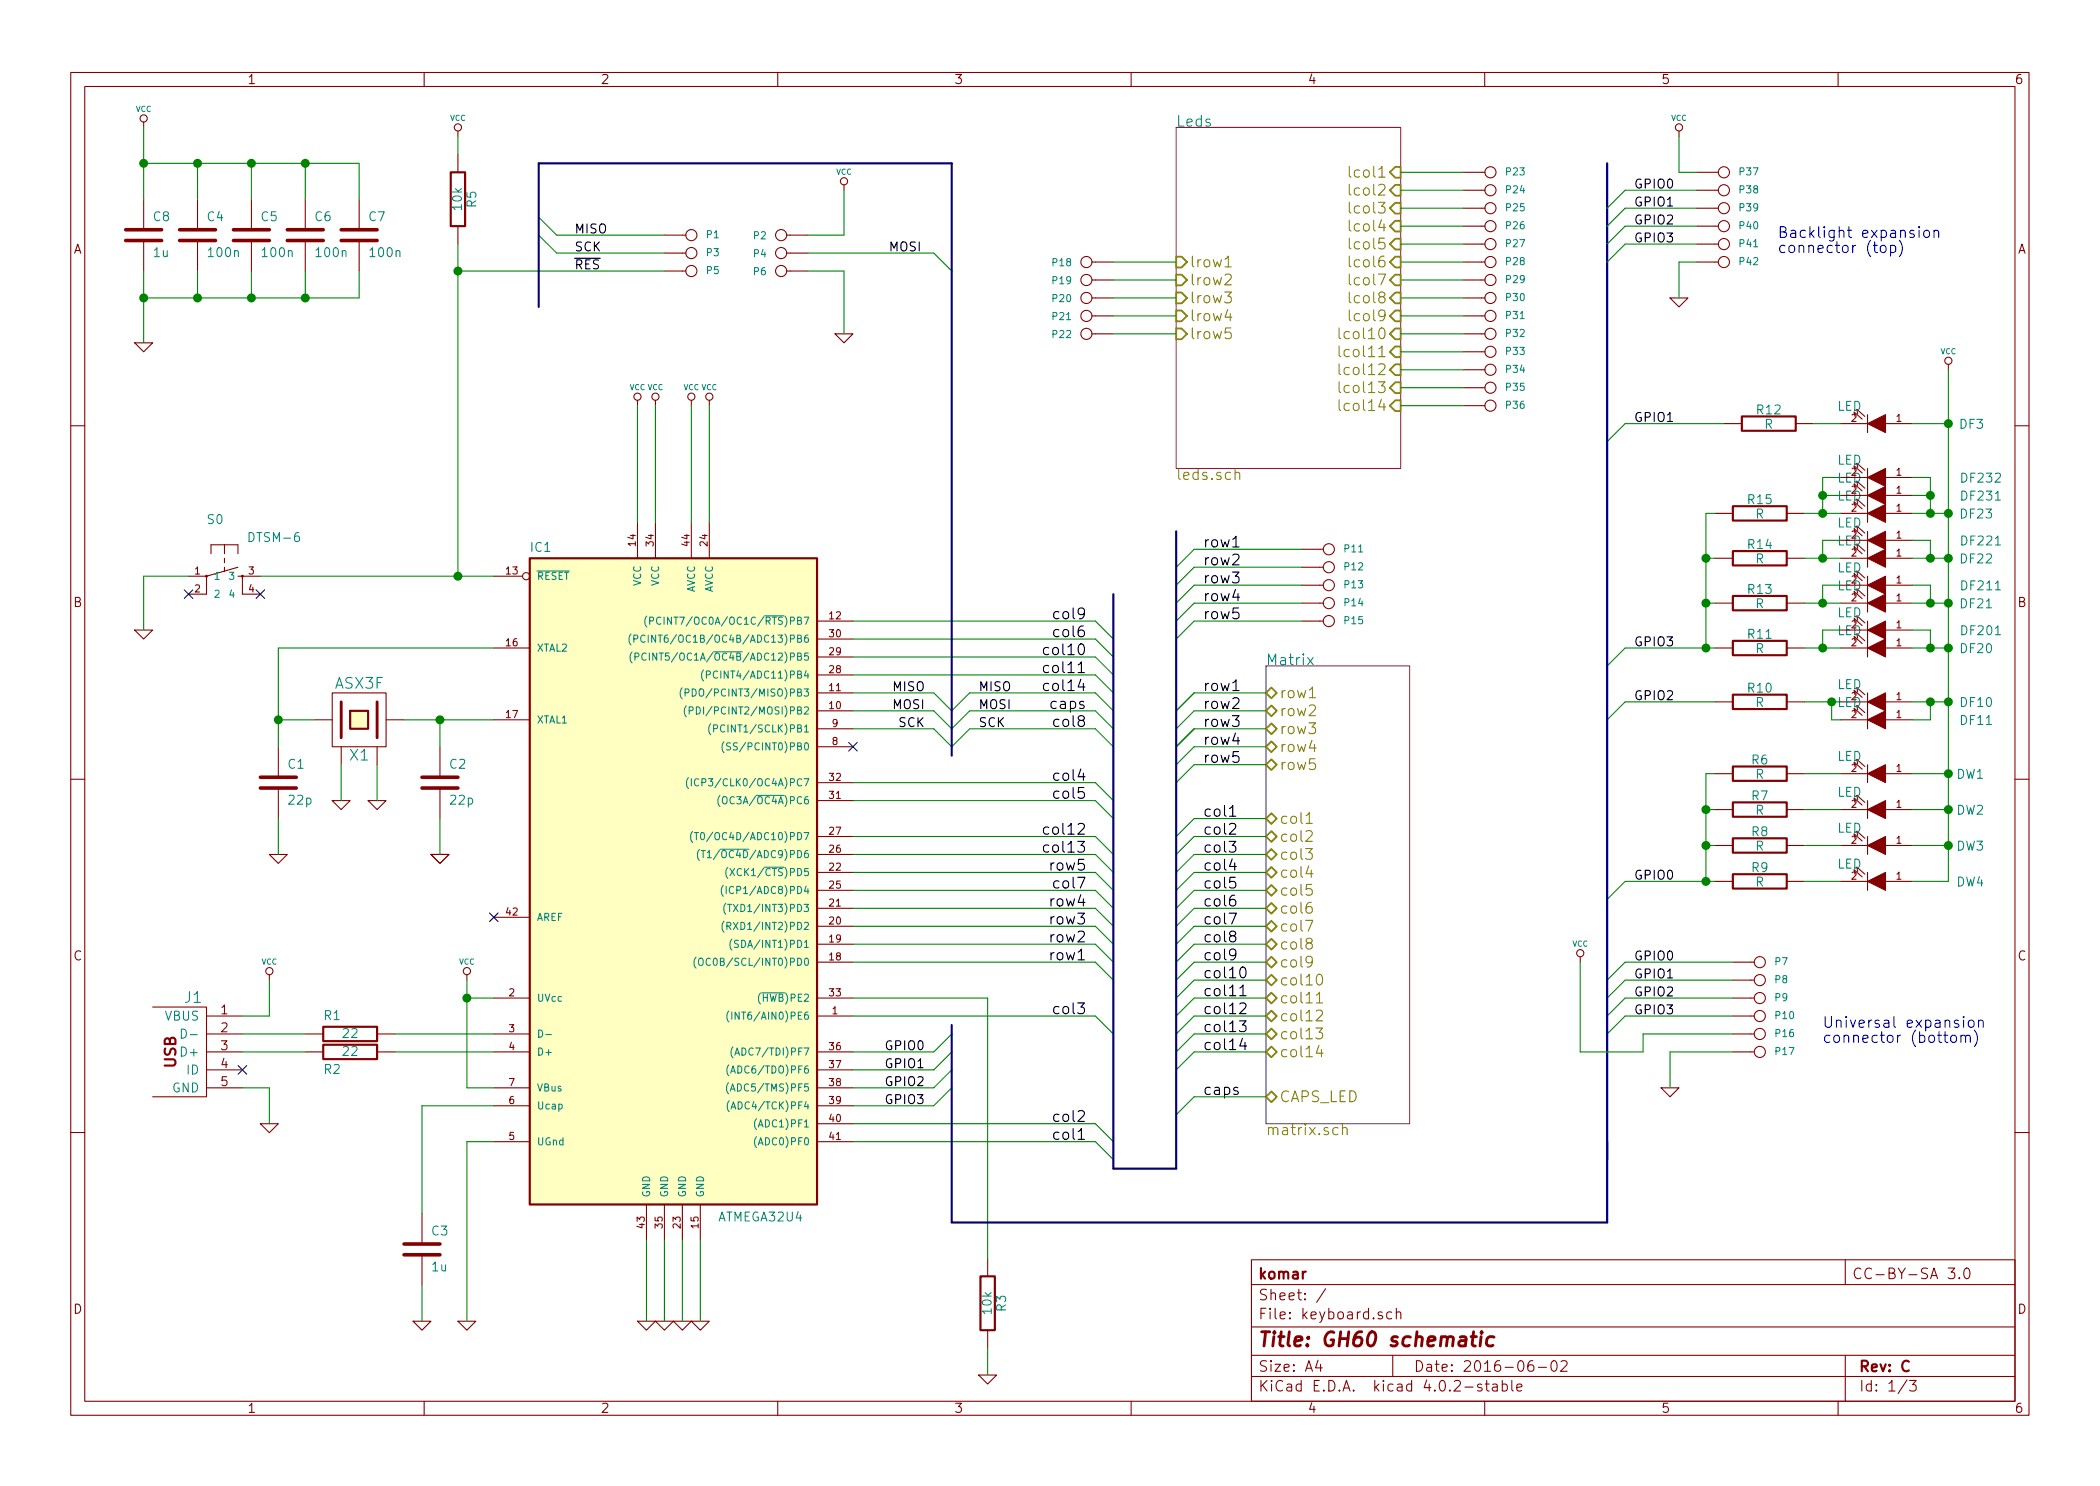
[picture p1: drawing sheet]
<svg xmlns="http://www.w3.org/2000/svg" width="297mm" height="210mm" viewBox="0 0 297 210" stroke-linecap="round" stroke-linejoin="round" font-family="sans-serif">
<g fill="none" stroke="#840000" stroke-width=".15">
<path d="M10 10.3h277v189.9h-277zM12 12.2h273v186.1h-273zM20.3 17.3v.7M60 10.3v1.9M64.8 18.5v.8M110 10.3v1.9M160 10.3v1.9M210 10.3v1.9M237.5 18.5v.8M260 10.3v1.9M20.3 28.2v4.3M20.3 34v4.3"/>
<path d="M27.9 28.2v4.3M27.9 34v4.3M35.6 28.2v4.3M35.6 34v4.3M43.2 28.2v4.3M43.2 34v4.3M50.8 28.2v4.3M50.8 34v4.3M64.8 21.8v2.6M64.8 32v2.5M94 33.3h3M94 35.8h3"/>
<path d="M94 38.3h3M111.3 33.3h3M111.3 35.8h3M111.3 38.3h3M119.4 26.2v.7M154.4 37.1h3.1M154.4 39.6h3.1M207 37.1h3.1M207 39.6h3.1M207 24.4h3.1M207 26.9h3.1M207 29.5h3.1"/>
<path d="M207 32h3.1M207 34.5h3.1M240 37.1h3.1M240 24.4h3.1M240 26.9h3.1M240 29.5h3.1M240 32h3.1M240 34.5h3.1M19 48.5h2.6l-1.3 1.3zM90.2 56.6v.8M92.7 56.6v.8M97.8 56.6v.8"/>
<path d="M100.3 56.6v.8M118.1 47.2h2.5l-1.2 1.3zM154.4 42.2h3.1M154.4 44.7h3.1M154.4 47.2h3.1M207 42.2h3.1M207 44.7h3.1M207 47.2h3.1M207 49.8h3.1M207 52.3h3.1M207 54.9h3.1M207 57.4h3.1"/>
<path d="M236.2 42.2h2.6l-1.3 1.2zM243.8 59.9h2.6M254 59.9h2.5M260.3 59.9h3.9M262.4 58.9l-.1-.6 1.1 1M262.8 58.5l-.2-.6 1.2 1M264.2 58.7v2.5M266.7 59.9h3.8M275.6 51.6v.7M10 60.2h2M29.8 78.4v-1.3h3.9v1.3M31.7 77.1v1.3"/>
<path d="M31.7 79v.6M90.2 73.9v5.1M92.7 73.9v5.1M97.8 73.9v5.1M100.3 73.9v5.1M184.1 77.7h3.1M242.6 79h2.5M242.6 72.6h2.5M252.7 79h2.6M252.7 72.6h2.6M260.3 79h3.9M260.3 72.6h3.9"/>
<path d="M260.3 76.4h3.9M260.3 70.1h3.9M260.3 67.6h3.9M262.4 78l-.1-.7 1.1 1.1M262.4 71.6l-.1-.6 1.1 1M262.4 75.4l-.1-.6 1.1 1M262.4 69.1l-.1-.7 1.1 1.1M262.4 66.5l-.1-.6 1.1 1M262.8 77.6l-.2-.6 1.2 1M262.8 71.2l-.2-.6 1.2 1M262.8 75.1l-.2-.7 1.2 1M262.8 68.7l-.2-.6 1.2 1"/>
<path d="M262.8 66.2l-.2-.7 1.2 1M264.2 66.3v7.6M264.2 75.2v5.1M266.7 79h3.8M266.7 72.6h3.8M266.7 76.4h3.8M266.7 70.1h3.8M266.7 67.6h3.8M285 60.2h2M19 89.1h2.6l-1.3 1.3zM26.7 81.5h2.5M29.2 81.5v2.6h-2.5"/>
<path d="M31.7 80.3v.6M33.7 81.5h3.1M33.7 80.3l-4.5 1.2M34.3 81.5v2.6h2.5M47 98h7.6v7.7h-7.6zM69.8 81.5h4.1M69.8 91.7h5.1M115.6 90.4h5M115.6 98h5M115.6 87.9h5M115.6 95.5h5M115.6 93h5"/>
<path d="M184.1 87.9h3.1M184.1 80.3h3.1M184.1 82.8h3.1M184.1 85.3h3.1M242.6 91.7h2.5M242.6 85.3h2.5M242.6 99.3h2.5M252.7 91.7h2.6M252.7 85.3h2.6M252.7 99.3h2.6M260.3 91.7h3.9M260.3 82.8h3.9"/>
<path d="M260.3 85.3h3.9M260.3 99.3h3.9M260.3 89.1h3.9M262.4 98.3l-.1-.6 1.1 1M262.4 90.7l-.1-.7 1.1 1.1M262.4 84.3l-.1-.6 1.1 1M262.4 88.1l-.1-.6 1.1 1M262.4 81.8l-.1-.7 1.1 1.1M262.8 97.9l-.2-.6 1.2 1M262.8 90.3l-.2-.6 1.2 1M262.8 83.9l-.2-.6 1.2 1M262.8 87.8l-.2-.7 1.2 1"/>
<path d="M262.8 81.4l-.2-.6 1.2 1M264.2 81.5v5.1M264.2 87.9v5.1M264.2 98v5.1M266.7 91.7h3.8M266.7 82.8h3.8M266.7 85.3h3.8M266.7 99.3h3.8M266.7 89.1h3.8M10 110.3h2M39.4 105.7v4.3M39.4 111.5v4.3"/>
<path d="M44.4 101.8h2.6M47 113.3h2.5l-1.2 1.2zM48.3 105.7v2.5M52.1 113.3h2.5l-1.3 1.2zM53.3 105.7v2.5M54.6 101.8h2.5M62.2 105.7v4.3M62.2 111.5v4.3M69.8 101.8h5.1M115.6 105.7h5M115.6 103.1h5M115.6 100.6h5"/>
<path d="M115.6 113.3h5M115.6 110.7h5M115.6 118.4h5M242.6 119.6h2.5M242.6 114.5h2.5M242.6 109.5h2.5M252.7 119.6h2.6M252.7 114.5h2.6M252.7 109.5h2.6M260.3 101.8h3.9M260.3 119.6h3.9M260.3 114.5h3.9"/>
<path d="M260.3 109.5h3.9M262.4 118.6l-.1-.6 1.1 1M262.4 113.5l-.1-.6 1.1 1M262.4 108.5l-.1-.7 1.1 1M262.4 100.8l-.1-.6 1.1 1M262.8 118.2l-.2-.6 1.2 1M262.8 113.2l-.2-.7 1.2 1M262.8 108.1l-.2-.7 1.2 1.1M262.8 100.5l-.2-.7 1.2 1M264.2 108.2v2.5M264.2 113.3v2.5M264.2 118.4v2.5"/>
<path d="M266.7 101.8h3.8M266.7 119.6h3.8M266.7 114.5h3.8M266.7 109.5h3.8M285 110.3h2M38.1 137.9v.8M38.1 120.9h2.5l-1.2 1.3zM61 120.9h2.5l-1.3 1.3zM66 137.9v.8M69.8 129.8h5.1M115.6 131.1h5M115.6 128.5h5"/>
<path d="M115.6 123.4h5M115.6 126h5M115.6 120.9h5M115.6 136.1h5M115.6 133.6h5M223.5 135.4v.7M242.6 124.7h2.5M245.1 136.1h3.1M245.1 138.7h3.1M252.7 124.7h2.6M260.3 124.7h3.9M262.4 123.7l-.1-.6 1.1 1"/>
<path d="M262.8 123.3l-.2-.6 1.2 1M264.2 123.4v2.6M266.7 124.7h3.8M21.6 142.5h7.6v12.7h-7.6M29.2 143.8h5.1M29.2 146.3h5.1M29.2 148.8h5.1M29.2 151.4h5.1M29.2 153.9h5.1M36.8 159h2.6l-1.3 1.3zM43.2 146.3h2.5M43.2 148.8h2.5"/>
<path d="M53.3 146.3h2.6M53.3 148.8h2.6M69.8 146.3h5.1M69.8 148.8h5.1M69.8 153.9h5.1M69.8 141.2h5.1M69.8 156.5h5.1M115.6 143.8h5M115.6 148.8h5M115.6 151.4h5M115.6 153.9h5M115.6 141.2h5"/>
<path d="M115.6 156.5h5M115.6 159h5M234.9 153.9h2.6l-1.3 1.3zM245.1 143.8h3.1M245.1 146.3h3.1M245.1 148.8h3.1M245.1 141.2h3.1M10 160.2h2M59.7 171.7v4.3M59.7 177.5v4.4M69.8 161.5h5.1M91.4 170.4v5.1"/>
<path d="M94 170.4v5.1M96.5 170.4v5.1M99.1 170.4v5.1M115.6 161.5h5M139.7 178v2.6M177 178.3h108v20h-108zM261 178.3v3.5M275.6 179.4h.9l-.5 .6 .4 .1 .1 .2-.1 .5-.2 .1h-.4l-.2-.1M277.9 179.6a.35 .35 0 0 1 .4-.2 .35 .35 0 0 1 .3 .3 .77 .77 0 0 1-.5 1.2 .9 .9 0 0 1-.2-1.3zM285 160.2h2M58.4 186.9h2.6l-1.3 1.3zM60 198.3v1.9"/>
<path d="M64.8 186.9h2.5l-1.3 1.3zM90.2 186.9h2.5l-1.3 1.3zM92.7 186.9h2.5l-1.2 1.3zM95.2 186.9h2.6l-1.3 1.3zM97.8 186.9h2.5l-1.2 1.3zM110 198.3v1.9M138.4 194.6h2.6l-1.3 1.2zM139.7 188.2v2.5M160 198.3v1.9M177 194.8h108M177 191.8h108M177 187.8h108"/>
<path d="M177 181.8h108M186.4 192.5l-.3 1h.9M186.8 193v1M187.5 182.3l-1.3 2M195.5 185.7a.37 .37 0 0 0-.6 .1v.1a.54 .54 0 0 0 .6 .3l.1 .1-.1 .2-.1 .1-.5-.1M196.8 185.7l-.4-.1-.3 .3 .1 .6 .2 .1 .4-.1M197 191.8v3M197.5 185.7a.38 .38 0 0 1 .6 .1v.8M197.5 185.1v1.5M209.6 195.9a.37 .37 0 0 0-.6 .1v.1a.54 .54 0 0 0 .6 .3l.1 .1-.1 .2-.2 .1-.4-.1M210 198.3v1.9M210.1 195.8h.5"/>
<path d="M210.3 195.3v1.3l.2 .2h.1M211.2 195.9l.1-.1 .4 .1 .1 .9M211.8 196.2l-.5 .1-.2 .2 .1 .2 .1 .1 .5-.1M212.5 195.9a.48 .48 0 0 1 .6 .1l.1 .1-.1 .6a.48 .48 0 0 1-.6 0M212.5 195.3v1.5M213.8 195.3v1.3l.2 .2M214.6 196.3l.7-.1-.1-.3-.4-.1-.2 .2v.7l.2 .1 .4-.1M216.8 192.5a.59 .59 0 0 0-.7 .7l.1 .7 .2 .1h.3l.2-.1 .1-.5-.2-.2-.4-.1-.3 .3M217.6 193.5h1.1M219.5 192.7a.35 .35 0 0 1 .4-.2 .35 .35 0 0 1 .3 .3 .77 .77 0 0 1-.5 1.2 .9 .9 0 0 1-.2-1.3zM220.8 192.7l.2-.2 .5 .1a.37 .37 0 0 1 .1 .6l-.9 .8h1M260 198.3v1.9"/>
<path d="M261 191.8v6.5M269.7 195.2l-1.2 2M270.1 195.3h.9l-.5 .6 .5 .1v.2v.5l-.2 .1h-.5l-.2-.1M277.1 180.8h.1l-.1 .1v-.1v.1"/>
<circle cx="20.3" cy="16.8" r=".51"/>
<circle cx="64.8" cy="18" r=".51"/>
<circle cx="237.5" cy="18" r=".51"/>
<circle cx="97.8" cy="33.3" r=".79"/>
<circle cx="97.8" cy="35.8" r=".79"/>
<circle cx="97.8" cy="38.3" r=".79"/>
<circle cx="110.5" cy="35.8" r=".79"/>
<circle cx="110.5" cy="38.3" r=".79"/>
<circle cx="110.5" cy="33.3" r=".79"/>
<circle cx="119.4" cy="25.6" r=".51"/>
<circle cx="153.7" cy="37.1" r=".79"/>
<circle cx="153.7" cy="39.6" r=".79"/>
<circle cx="210.8" cy="34.5" r=".79"/>
<circle cx="210.8" cy="32" r=".79"/>
<circle cx="210.8" cy="37.1" r=".79"/>
<circle cx="210.8" cy="29.5" r=".79"/>
<circle cx="210.8" cy="24.4" r=".79"/>
<circle cx="210.8" cy="39.6" r=".79"/>
<circle cx="210.8" cy="26.9" r=".79"/>
<circle cx="243.8" cy="26.9" r=".79"/>
<circle cx="243.8" cy="32" r=".79"/>
<circle cx="243.8" cy="34.5" r=".79"/>
<circle cx="243.8" cy="24.4" r=".79"/>
<circle cx="243.8" cy="29.5" r=".79"/>
<circle cx="243.8" cy="37.1" r=".79"/>
<circle cx="90.2" cy="56.1" r=".51"/>
<circle cx="92.7" cy="56.1" r=".51"/>
<circle cx="97.8" cy="56.1" r=".51"/>
<circle cx="100.3" cy="56.1" r=".51"/>
<circle cx="153.7" cy="44.7" r=".79"/>
<circle cx="153.7" cy="47.2" r=".79"/>
<circle cx="153.7" cy="42.2" r=".79"/>
<circle cx="210.8" cy="47.2" r=".79"/>
<circle cx="210.8" cy="54.9" r=".79"/>
<circle cx="210.8" cy="52.3" r=".79"/>
<circle cx="210.8" cy="42.2" r=".79"/>
<circle cx="210.8" cy="49.8" r=".79"/>
<circle cx="210.8" cy="44.7" r=".79"/>
<circle cx="210.8" cy="57.4" r=".79"/>
<circle cx="275.6" cy="51" r=".51"/>
<circle cx="188" cy="77.7" r=".79"/>
<circle cx="74.4" cy="81.5" r=".51"/>
<circle cx="188" cy="80.3" r=".79"/>
<circle cx="188" cy="82.8" r=".79"/>
<circle cx="188" cy="87.9" r=".79"/>
<circle cx="188" cy="85.3" r=".79"/>
<circle cx="38.1" cy="137.4" r=".51"/>
<circle cx="66" cy="137.4" r=".51"/>
<circle cx="223.5" cy="134.9" r=".51"/>
<circle cx="248.9" cy="138.7" r=".79"/>
<circle cx="248.9" cy="136.1" r=".79"/>
<circle cx="248.9" cy="148.8" r=".79"/>
<circle cx="248.9" cy="143.8" r=".79"/>
<circle cx="248.9" cy="146.3" r=".79"/>
<circle cx="248.9" cy="141.2" r=".79"/>
</g>
<path d="M48.3 99.3v5.1M53.3 99.3v5.1M208.1 189.1h.7M208.4 188.4l-.2 1.8 .1 .1 .4 .1M209.5 189.1l-.2 1.3M209.6 188.4l-.1 .1v.1l.2-.1-.1-.1-.1 .2M211.3 189.2a.7 .7 0 0 0-1 .3l-.1 .6 .1 .2 .3 .1 .6-.1" fill="none" stroke="#840000" stroke-width=".41"/>
<g fill="none" stroke="#008400" stroke-width=".15">
<path d="M20.3 18v10.2M64.8 19.3v2.5M237.5 19.3v5.1h2.5M20.3 38.3v10.2M20.3 23.1h30.5v5.1M27.9 23.1v5.1M27.9 38.3v3.9M35.6 23.1v5.1M35.6 38.3v3.9M43.2 23.1v5.1M43.2 38.3v3.9M50.8 38.3v3.9h-30.5"/>
<path d="M64.8 34.5v47M64.8 38.3h29.2M76.2 33.3l2.5 2.5h15.3M76.2 30.7l2.5 2.6h15.3M114.3 35.8h17.8l2.5 2.5M114.3 38.3h5.1v8.9M119.4 26.9v6.4h-5.1M157.5 37.1h8.9M157.5 39.6h8.9M198.1 24.4h8.9M198.1 26.9h8.9M198.1 29.5h8.9"/>
<path d="M198.1 32h8.9M198.1 34.5h8.9M198.1 37.1h8.9M198.1 39.6h8.9M240 26.9h-10.1l-2.6 2.6M240 29.5h-10.1l-2.6 2.5M240 32h-10.1l-2.6 2.5M240 34.5h-10.1l-2.6 2.6M240 37.1h-2.5v5.1M90.2 57.4v16.5M92.7 57.4v16.5M97.8 57.4v16.5"/>
<path d="M100.3 57.4v16.5M157.5 42.2h8.9M157.5 44.7h8.9M157.5 47.2h8.9M198.1 42.2h8.9M198.1 44.7h8.9M198.1 47.2h8.9M198.1 49.8h8.9M198.1 52.3h8.9M198.1 54.9h8.9M198.1 57.4h8.9M243.8 59.9h-13.9l-2.6 2.6"/>
<path d="M256.5 59.9h3.8M270.5 59.9h5.1M275.6 52.3v72.4h-5.1M184.1 77.7h-15.2l-2.5 2.6M241.3 79h1.3M242.6 72.6h-1.3v19.1M255.3 79h5M255.3 72.6h5M257.8 70.1h2.5M260.3 67.6h-2.5v5M260.3 76.4h-2.5v2.6M270.5 67.6h2.5v5"/>
<path d="M270.5 76.4h2.5v2.6M270.5 79h5.1M270.5 72.6h5.1M270.5 70.1h2.5M26.7 81.5h-6.4v7.6M36.8 81.5h33M69.8 91.7h-30.4v14M120.6 98h11.5l2.5 2.6 2.6-2.6h17.7l2.6 2.6M120.6 87.9h34.3l2.6 2.5M120.6 90.4h34.3l2.6 2.6M120.6 93h34.3l2.6 2.5M120.6 95.5h34.3l2.6 2.5"/>
<path d="M179.1 98h-10.2l-2.5 2.6M184.1 80.3h-15.2l-2.5 2.5M184.1 82.8h-15.2l-2.5 2.5M184.1 85.3h-15.2l-2.5 2.6M184.1 87.9h-15.2l-2.5 2.5M241.3 85.3h1.3M242.6 99.3h-12.7l-2.6 2.5M242.6 91.7h-12.7l-2.6 2.5M255.3 91.7h5M255.3 85.3h5M255.3 99.3h5M259.1 99.3v2.5h1.2"/>
<path d="M260.3 82.8h-2.5v2.5M260.3 89.1h-2.5v2.6M270.5 91.7h5.1M270.5 82.8h2.5v2.5M270.5 85.3h5.1M270.5 99.3h5.1M270.5 89.1h2.5v2.6M273 99.3v2.5h-2.5M39.4 101.8h5M39.4 115.8v5.1M48.3 108.2v5.1M53.3 108.2v5.1"/>
<path d="M57.1 101.8h12.7M62.2 101.8v3.9M62.2 115.8v5.1M120.6 103.1h11.5l2.5 2.6 2.6-2.6h17.7l2.6 2.6M120.6 100.6h11.5l2.5 2.5 2.6-2.5h17.7l2.6 2.5M120.6 113.3h34.3l2.6 2.5M120.6 118.4h34.3l2.6 2.5M120.6 110.7h34.3l2.6 2.6M179.1 100.6h-10.2l-2.5 2.5M179.1 103.1h-10.2l-2.5 2.6M179.1 105.7h-10.2l-2.5 2.5M179.1 108.2h-10.2l-2.5 2.5"/>
<path d="M179.1 115.8h-10.2l-2.5 2.6M179.1 118.4h-10.2l-2.5 2.5M241.3 119.6h1.3M241.3 114.5h1.3M242.6 109.5h-1.3v15.2M255.3 119.6h5M255.3 114.5h5M255.3 109.5h5M270.5 119.6h5.1M270.5 114.5h5.1M270.5 109.5h5.1M38.1 138.7v5.1h-3.8"/>
<path d="M66 138.7v15.2h3.8M120.6 120.9h34.3l2.6 2.5M120.6 123.4h34.3l2.6 2.6M120.6 126h34.3l2.6 2.5M120.6 128.5h34.3l2.6 2.6M120.6 131.1h34.3l2.6 2.5M120.6 133.6h34.3l2.6 2.5M120.6 136.1h34.3l2.6 2.6M179.1 120.9h-10.2l-2.5 2.5M179.1 123.4h-10.2l-2.5 2.6M179.1 126h-10.2l-2.5 2.5M179.1 128.5h-10.2l-2.5 2.6"/>
<path d="M179.1 131.1h-10.2l-2.5 2.5M179.1 133.6h-10.2l-2.5 2.5M179.1 136.1h-10.2l-2.5 2.6M179.1 138.7h-10.2l-2.5 2.5M223.5 136.1v12.7h8.9v-2.5h12.7M242.6 124.7h-12.7l-2.6 2.5M245.1 136.1h-15.2l-2.6 2.6M245.1 138.7h-15.2l-2.6 2.5M255.3 124.7h5M34.3 153.9h3.8v5.1M34.3 148.8h8.9M34.3 146.3h8.9"/>
<path d="M55.9 148.8h13.9M55.9 146.3h13.9M66 141.2h3.8M69.8 156.5h-10.1v15.2M120.6 143.8h34.3l2.6 2.5M120.6 159h34.3l2.6 2.5M120.6 141.2h19.1v36.8M134.6 146.3l-2.5 2.5h-11.5M134.6 148.8l-2.5 2.6h-11.5M134.6 151.4l-2.5 2.5h-11.5M134.6 153.9l-2.5 2.6h-11.5M179.1 146.3h-10.2l-2.5 2.5"/>
<path d="M179.1 148.8h-10.2l-2.5 2.6M179.1 141.2h-10.2l-2.5 2.6M179.1 143.8h-10.2l-2.5 2.5M179.1 155.2h-10.2l-2.5 2.5M245.1 141.2h-15.2l-2.6 2.6M245.1 143.8h-15.2l-2.6 2.5M245.1 148.8h-8.9v5.1M69.8 161.5h-3.8v25.4M91.4 175.5v11.4M94 175.5v11.4M96.5 175.5v11.4M99.1 175.5v11.4"/>
<path d="M120.6 161.5h34.3l2.6 2.6M59.7 181.9v5M139.7 190.7v3.9"/>
</g>
<path d="M26.1 83.5l1.2 1.2M27.3 83.5l-1.2 1.2M36.2 83.5l1.2 1.2M37.4 83.5l-1.2 1.2M120 105l1.3 1.3M121.3 105l-1.3 1.3M69.2 129.2l1.3 1.2M70.5 129.2l-1.3 1.2M33.7 150.8l1.2 1.2M34.9 150.8l-1.2 1.2" fill="none" stroke="#000084" stroke-width=".15"/>
<g fill="none" stroke="#008484" stroke-width=".15">
<path d="M75.9 80.8h4.6M89.3 89.7a1.2 1.2 0 0 0 0 1.6M89.4 92.2a1.2 1.2 0 0 0 0 1.6M89.7 90.4l.4-.1 .1-.1-.1-.3h-.4v1M89.8 92.9h.5l.1-.2-.1-.2-.5-.1v1M91.2 90a.4 .4 0 0 0-.5 0 .4 .4 0 0 0-.1 .4 .37 .37 0 0 0 .2 .4 .37 .37 0 0 0 .4 0M91.4 92.5a.4 .4 0 0 0-.5 0 .4 .4 0 0 0-.1 .5 .37 .37 0 0 0 .2 .4 .37 .37 0 0 0 .4-.1M91.5 87.2a1.2 1.2 0 0 0 0 1.5M91.7 89.9v1M91.9 87.9l.5-.1 .1-.2-.1-.2-.5-.1v1M93.5 87.4a.4 .4 0 0 0-.5 0 .4 .4 0 0 0-.1 .5 .37 .37 0 0 0 .1 .4 .37 .37 0 0 0 .5-.1M96.5 97.3a1.2 1.2 0 0 0 0 1.6"/>
<path d="M96.9 98h.5l.1-.2-.1-.3h-.5v1M97.1 99.9a1.2 1.2 0 0 0 0 1.5M97.9 97.5a.51 .51 0 0 1 .6 .5 .51 .51 0 0 1-.6 .5zM99.5 94.8a1.2 1.2 0 0 0 0 1.5M99.9 95.5l.5-.1 .1-.1-.1-.3-.5-.1v1.1M100.9 92.2h4.1M108.1 87.1h2.8M185 93l.8 1.1M185.8 93l-.8 1.1M97.4 110a1.2 1.2 0 0 0 0 1.6M97.5 100.6l.5-.1v-.2v-.2l-.5-.1v1M97.8 110.2v1"/>
<path d="M98 117.6a1.2 1.2 0 0 0 0 1.6M98.2 117.8h.6M98.5 100a.51 .51 0 0 1 .6 .5 .51 .51 0 0 1-.6 .5zM98.5 117.8v1M98.8 110.3a.4 .4 0 0 0-.5 0 .4 .4 0 0 0-.1 .5 .37 .37 0 0 0 .2 .3 .37 .37 0 0 0 .4 0M99.2 117.9l.2-.1a.59 .59 0 0 1-.1 1l-.1-.1-.1-.3zM100.5 102.4a1.2 1.2 0 0 0 0 1.6M100.9 103.1l.5-.1 .1-.1-.1-.3h-.5v1M101.8 112.6a1.2 1.2 0 0 0 0 1.5M102.3 112.8h.4a.67 .67 0 0 1-.1 .9h-.3a.78 .78 0 0 1 0-.9zM102.4 104.9a1.2 1.2 0 0 0 0 1.6M103.3 105.2l-.4-.1-.1 .2v.2l.5 .2v.3l-.2 .1h-.3"/>
<path d="M107 112.5h3.9M98.5 135.4a1.2 1.2 0 0 0 0 1.6M98.9 120.2a1.2 1.2 0 0 0 0 1.5M98.9 135.6h.4a.67 .67 0 0 1-.1 1l-.3-.1a.78 .78 0 0 1 0-.9zM99.2 120.3h.6M99.5 120.3v1.1M100.1 120.6l.2-.3v1.1M100.1 121.4h.5M101.9 120.2h4M102.3 125.3a1.2 1.2 0 0 0 0 1.5M102.4 130.3a1.2 1.2 0 0 0 0 1.6M102.7 127.8a1.2 1.2 0 0 0 0 1.6"/>
<path d="M102.7 125.4v1M102.8 131h.5l.1-.2-.1-.2-.5-.1v1M102.9 128h.6M102.9 122.7a1.2 1.2 0 0 0 0 1.6M103 131l.4 .5M103.2 128v1M103.3 122.9l.6 1M103.5 132.9a1.2 1.2 0 0 0 0 1.5M103.9 122.9l-.6 1M104.4 133.1l-.3-.1-.2 .2 .1 .3 .4 .2v.3l-.1 .1-.4-.1M108.1 122.7h2.8M25.7 145.6a.66 .66 0 0 1 .7 .4 .66 .66 0 0 1-.3 .8l-.4 .1z"/>
<path d="M26.9 146.4h1M76.2 145.7a.51 .51 0 0 1 .6 .5 .51 .51 0 0 1-.6 .6zM77.2 146.4h.8M103 153.2a1.2 1.2 0 0 0 0 1.6M103.1 143a1.2 1.2 0 0 0 0 1.6M103.1 150.7a1.2 1.2 0 0 0 0 1.5M103.1 155.7a1.2 1.2 0 0 0 0 1.6M103.3 154.4l.3-1 .4 1M103.4 151.8l.3-1 .3 1M103.4 156.9l.3-1 .4 1M103.5 143.2v1M103.7 148.1a1.2 1.2 0 0 0 0 1.6"/>
<path d="M103.9 149.3l.4-1 .3 1M104 149h.5M107 158.3a1.2 1.2 0 0 0 0 1.5M107.7 140.5h3.3M107 160.8a1.2 1.2 0 0 0 0 1.6"/>
</g>
<g fill="#ffffc2" stroke="#ffffc2" stroke-width=".14">
<path d="M49.5 100.6h2.6v2.5h-2.6z"/>
<path d="M74.9 79h40.7v91.4h-40.7z"/>
</g>
<g fill="none" stroke="#840000" stroke-width=".3">
<path d="M63.8 24.4h2v7.6h-2zM246.4 58.9h7.6v2.1h-7.6zM74.9 79h40.7v91.4h-40.7zM245.1 78h7.6v2h-7.6zM245.1 71.6h7.6v2.1h-7.6zM245.1 98.3h7.6v2h-7.6zM245.1 90.7h7.6v2h-7.6zM245.1 84.3h7.6v2.1h-7.6zM49.5 100.6h2.6v2.5h-2.6zM245.1 118.6h7.6v2h-7.6zM245.1 113.5h7.6v2.1h-7.6zM245.1 108.5h7.6v2h-7.6z"/>
<path d="M245.1 123.7h7.6v2h-7.6zM45.7 147.8h7.6v2.1h-7.6zM45.7 145.3h7.6v2h-7.6zM138.7 180.6h2v7.6h-2z"/>
</g>
<g fill="none" stroke="#000" stroke-width=".15">
<path d="M81.3 36.5h3.6M174.4 77.4h.9M174.4 97.7h.9M173.9 119h.9l-.5 .6a.44 .44 0 0 1 .5 .3v.4l-.1 .2-.6 .1-.2-.2M173.9 116.7l.2-.2h.4l.2 .2 .1 .2-.1 .3-.8 .8h.9M173.9 115.5h.9M173.9 129.2h1l-.7 1.5M174.2 132.4l-.3-.3 .1-.2a.48 .48 0 0 1 .7 0l.1 .2-.3 .3a.47 .47 0 0 0-.6 .3v.3a.48 .48 0 0 0 .5 .3 .48 .48 0 0 0 .4-.3v-.3l-.3-.3M174.3 121.5l-.4 1.1h1M174.7 126.7a.62 .62 0 0 0-.8 .6v.6a.48 .48 0 0 0 .5 .3 .48 .48 0 0 0 .4-.3v-.4a.48 .48 0 0 0-.4-.3 .48 .48 0 0 0-.5 .3M174.7 124.1h-.7l-.1 .8 .2-.2 .6 .1 .1 .2v.4l-.3 .2h-.4l-.2-.1M174.8 134.9a.48 .48 0 0 1-.4 .3 .48 .48 0 0 1-.5-.3l.1-.5a.48 .48 0 0 1 .7 0 1 1 0 0 1-.3 1.4h-.3"/>
<path d="M175.4 139.8l.4-.4v1.5M175.5 137a.36 .36 0 0 1 .4-.2 .36 .36 0 0 1 .3 .3 .77 .77 0 0 1-.5 1.2 .89 .89 0 0 1-.2-1.3zM175.3 144.4h1l-.6 .6a.44 .44 0 0 1 .6 .3v.4l-.2 .2-.6 .1-.2-.2M175.4 142.1l.2-.2h.3l.3 .2 .1 .2-.1 .3-.9 .8h1M175.4 140.9h.9M175.7 146.9l-.3 1.1h.9M176.1 147.5v1"/>
</g>
<g fill="none" stroke="#840000" stroke-width=".51">
<path d="M17.8 34h5.1M17.8 32.5h5.1M25.4 34h5.1M25.4 32.5h5.1M33 34h5.1M33 32.5h5.1M40.6 34h5.1M40.6 32.5h5.1M48.3 34h5M48.3 32.5h5M36.8 111.5h5.1M36.8 110h5.1"/>
<path d="M59.7 111.5h5.1M59.7 110h5.1M57.1 177.5h5.1M57.1 176h5.1"/>
</g>
<path d="M166.4 18h31.7v48.3h-31.7zM179.1 94.2h20.3v64.8h-20.3z" fill="none" stroke="#840084" stroke-width=".15"/>
<g fill="none" stroke="#848400" stroke-width=".15">
<path d="M173.3 36.7l.4-.5v1.6M173.3 38.9l.2-.1h.4l.2 .1 .1 .3-.1 .2-.9 .9h1M173.3 37.8h.9M173.2 41.3h1l-.5 .6a.44 .44 0 0 1 .5 .3v.4l-.2 .2h-.6l-.2-.1M173.7 43.8l-.4 1.1h.9M174.1 46.4h-.7l-.1 .7 .2-.1 .5 .1 .2 .2v.3l-.3 .3h-.4l-.2-.1M189.4 46.4v1.3l.2 .2M189.4 48.9v1.4l.2 .2M189.4 51.5v1.3l.2 .2M189.4 54v1.3l.2 .2M189.4 56.6v1.3l.2 .2M174.7 67a.38 .38 0 0 1 .7 .1v.7"/>
<path d="M185.2 98.7h.9M184.7 117.7l.3-.2h.3l.2 .2 .1 .3-.1 .2-.8 .8h.9M184.7 116.5h.9M184.7 120.1h.9l-.5 .5a.44 .44 0 0 1 .5 .3v.4l-.1 .2-.6 .1-.2-.2M184.7 130.2h1l-.7 1.5M185 133.4l-.3-.3 .1-.2a.48 .48 0 0 1 .7 0l.1 .2-.3 .3a.47 .47 0 0 0-.6 .3v.3a.48 .48 0 0 0 .5 .3 .48 .48 0 0 0 .4-.3v-.3l-.3-.3M185.1 122.5l-.4 1.1h1M185.5 127.7a.62 .62 0 0 0-.8 .6v.6a.48 .48 0 0 0 .5 .3 .48 .48 0 0 0 .4-.3v-.4a.48 .48 0 0 0-.4-.3 .48 .48 0 0 0-.5 .3M185.5 125.1h-.7l-.1 .8 .3-.2 .5 .1 .1 .2v.4l-.3 .3h-.3l-.3-.2M185.6 136a.48 .48 0 0 1-.4 .3 .48 .48 0 0 1-.5-.3l.1-.5a.48 .48 0 0 1 .7 0 1 1 0 0 1-.3 1.3h-.3M186.3 138a.36 .36 0 0 1 .4-.2 .36 .36 0 0 1 .3 .3 .77 .77 0 0 1-.4 1.3 .89 .89 0 0 1-.3-1.4zM186.1 145.5h1l-.5 .5a.44 .44 0 0 1 .5 .3v.4l-.2 .2-.6 .1-.2-.2"/>
<path d="M186.2 140.8l.4-.4v1.5M186.2 143.1l.2-.2h.4l.2 .2 .1 .3-.1 .2-.9 .8h1M186.2 141.9h.9M186.6 147.9l-.4 1.1h.9M186.9 148.5v1M189.9 159.7a.38 .38 0 0 1 .7 .1v.7M189.9 159v1.5"/>
</g>
<g fill="none" stroke="#848400" stroke-width=".25">
<path d="M166.4 36.3h.7l.8 .8-.8 .7h-.7zM166.4 38.9h.7l.8 .7-.8 .8h-.7zM196.6 37.1l.8-.8h.7v1.5h-.7zM196.6 39.6l.8-.7h.7v1.5h-.7zM197.4 26.2h.7v1.5h-.7l-.8-.8zM197.4 28.7h.7v1.5h-.7l-.8-.7zM197.4 31.2h.7v1.6h-.7l-.8-.8zM197.4 33.8h.7v1.5h-.7l-.8-.8zM197.4 23.6h.7v1.5h-.7l-.8-.7zM166.4 41.4h.7l.8 .8-.8 .7h-.7zM166.4 43.9h.7l.8 .8-.8 .8h-.7zM166.4 46.5h.7l.8 .7-.8 .8h-.7z"/>
<path d="M196.6 42.2l.8-.8h.7v1.5h-.7zM196.6 57.4l.8-.8h.7v1.6h-.7zM197.4 43.9h.7v1.6h-.7l-.8-.8zM197.4 46.5h.7v1.5h-.7l-.8-.8zM197.4 49h.7v1.5h-.7l-.8-.7zM197.4 51.6h.7v1.5h-.7l-.8-.8zM197.4 54.1h.7v1.5h-.7l-.8-.7zM179.8 97.3l.8 .7-.8 .8-.7-.8zM179.1 100.6l.7-.8 .8 .8-.8 .7zM179.1 105.7l.7-.8 .8 .8-.8 .7zM179.1 108.2l.7-.8 .8 .8-.8 .8zM179.1 115.8l.7-.7 .8 .7-.8 .8z"/>
<path d="M179.1 118.4l.7-.8 .8 .8-.8 .7zM179.8 102.4l.8 .7-.8 .8-.7-.8zM179.1 123.4l.7-.7 .8 .7-.8 .8zM179.1 128.5l.7-.7 .8 .7-.8 .8zM179.1 131.1l.7-.8 .8 .8-.8 .7zM179.1 136.1l.7-.7 .8 .7-.8 .8zM179.1 138.7l.7-.8 .8 .8-.8 .7zM179.8 120.1l.8 .8-.8 .8-.7-.8zM179.8 125.2l.8 .8-.8 .7-.7-.7zM179.8 132.8l.8 .8-.8 .8-.7-.8zM179.1 141.2l.7-.7 .8 .7-.8 .8zM179.1 143.8l.7-.8 .8 .8-.8 .7z"/>
<path d="M179.1 146.3l.7-.8 .8 .8-.8 .8zM179.1 155.2l.7-.8 .8 .8-.8 .8zM179.8 148.1l.8 .7-.8 .8-.7-.8z"/>
</g>
<g fill="#840000" stroke="#840000" stroke-width=".15">
<path d="M264.2 124.7l2.5-1.3v2.6z"/>
<path d="M264.2 119.6l2.5-1.2v2.5z"/>
<path d="M264.2 114.5l2.5-1.2v2.5z"/>
<path d="M264.2 109.5l2.5-1.3v2.5z"/>
<path d="M264.2 99.3l2.5-1.3v2.6z"/>
<path d="M264.2 91.7l2.5-1.3v2.6z"/>
<path d="M264.2 59.9l2.5-1.2v2.5z"/>
<path d="M264.2 101.8l2.5-1.2v2.5z"/>
<path d="M264.2 85.3l2.5-1.2v2.5z"/>
<path d="M264.2 79l2.5-1.3v2.6z"/>
<path d="M264.2 72.6l2.5-1.2v2.5z"/>
<path d="M264.2 89.1l2.5-1.2v2.5z"/>
<path d="M264.2 82.8l2.5-1.3v2.6z"/>
<path d="M264.2 76.4l2.5-1.2v2.5z"/>
<path d="M264.2 70.1l2.5-1.3v2.6z"/>
<path d="M264.2 67.6l2.5-1.3v2.5z"/>
<circle cx="29.2" cy="81.5" r=".13"/>
<circle cx="34.3" cy="81.5" r=".13"/>
</g>
<g fill="#008400" stroke="#008400" stroke-width=".25">
<circle cx="27.9" cy="42.2" r=".51"/>
<circle cx="35.6" cy="42.2" r=".51"/>
<circle cx="35.6" cy="23.1" r=".51"/>
<circle cx="62.2" cy="101.8" r=".51"/>
<circle cx="39.4" cy="101.8" r=".51"/>
<circle cx="43.2" cy="23.1" r=".51"/>
<circle cx="27.9" cy="23.1" r=".51"/>
<circle cx="43.2" cy="42.2" r=".51"/>
<circle cx="66" cy="141.2" r=".51"/>
<circle cx="64.8" cy="81.5" r=".51"/>
<circle cx="241.3" cy="124.7" r=".51"/>
<circle cx="241.3" cy="119.6" r=".51"/>
<circle cx="241.3" cy="114.5" r=".51"/>
<circle cx="275.6" cy="109.5" r=".51"/>
<circle cx="275.6" cy="114.5" r=".51"/>
<circle cx="275.6" cy="119.6" r=".51"/>
<circle cx="275.6" cy="99.3" r=".51"/>
<circle cx="275.6" cy="91.7" r=".51"/>
<circle cx="275.6" cy="59.9" r=".51"/>
<circle cx="259.1" cy="99.3" r=".51"/>
<circle cx="273" cy="99.3" r=".51"/>
<circle cx="241.3" cy="91.7" r=".51"/>
<circle cx="241.3" cy="85.3" r=".51"/>
<circle cx="241.3" cy="79" r=".51"/>
<circle cx="275.6" cy="85.3" r=".51"/>
<circle cx="275.6" cy="79" r=".51"/>
<circle cx="275.6" cy="72.6" r=".51"/>
<circle cx="257.8" cy="79" r=".51"/>
<circle cx="273" cy="79" r=".51"/>
<circle cx="273" cy="85.3" r=".51"/>
<circle cx="257.8" cy="85.3" r=".51"/>
<circle cx="257.8" cy="91.7" r=".51"/>
<circle cx="273" cy="91.7" r=".51"/>
<circle cx="257.8" cy="72.6" r=".51"/>
<circle cx="257.8" cy="70.1" r=".51"/>
<circle cx="273" cy="72.6" r=".51"/>
<circle cx="273" cy="70.1" r=".51"/>
<circle cx="64.8" cy="38.3" r=".51"/>
<circle cx="20.3" cy="23.1" r=".51"/>
<circle cx="20.3" cy="42.2" r=".51"/>
</g>
<path d="M227.3 23.1v149.9h-92.7v-28M76.2 43.4v-20.3h58.4v83.8M166.4 75.2v90.1h-8.9v-81.2" fill="none" stroke="#000084" stroke-width=".3"/>
<g fill="none" stroke="#0000c2" stroke-width=".15">
<path d="M266 34.9a.42 .42 0 0 1 .5-.2 .42 .42 0 0 1 .3 .3v.5a.43 .43 0 0 1-.4 .2 .43 .43 0 0 1-.4-.2zM267.4 34.8a.48 .48 0 0 1 .7 .1v.6a.48 .48 0 0 1-.7 .2M267.4 34.7v1.5M268.7 34a1.75 1.75 0 0 1 0 2.3M271.4 32.1v.1h.1l-.1-.1v.1M271.4 32.6v1M272.2 32.7a.42 .42 0 0 1 .4-.1 .42 .42 0 0 1 .3 .3v.4a.43 .43 0 0 1-.4 .3 .43 .43 0 0 1-.4-.3zM273.6 32.7a.38 .38 0 0 1 .6 .1v.8M273.6 32.6v1M276.1 146.6a.42 .42 0 0 1 .6 .2v.4a.43 .43 0 0 1-.4 .3 .43 .43 0 0 1-.4-.3v-.4zM277.4 146.6a.38 .38 0 0 1 .6 .1v.8M277.4 146.5v1"/>
<path d="M277.7 143.8v.1v.1l.1-.1-.1-.1v.2M277.7 144.3v1.1M278 146.7a.35 .35 0 0 1 .4-.2 .35 .35 0 0 1 .3 .2v.8M278.5 144.5a.42 .42 0 0 1 .4-.2 .42 .42 0 0 1 .3 .3v.5a.43 .43 0 0 1-.4 .3 .43 .43 0 0 1-.4-.3zM279.3 145.8a1.75 1.75 0 0 1 0 2.3M279.9 144.5a.38 .38 0 0 1 .6 .1v.8M279.9 144.3v1.1"/>
</g>
<text font-size="2.8" fill="#840000" x="178" y="190.5">Title: GH60 schematic</text>
<g font-size="2.1" fill="#008484">
<text x="166.4" y="17.9">Leds</text>
<text x="179.1" y="94.1">Matrix</text>
<text x="47.4" y="97.5">ASX3F</text>
<text x="49.5" y="107.6">X1</text>
<text x="26.1" y="141.9">J1</text>
</g>
<g font-size="2.1" fill="#848400">
<text x="191.4" y="27.7">lcol2</text>
<text x="191.4" y="25.1">lcol1</text>
<text x="191.4" y="30.2">lcol3</text>
<text x="191.4" y="32.8">lcol4</text>
<text x="191.4" y="35.3">lcol5</text>
<text x="168.3" y="37.8">lrow1</text>
<text x="168.3" y="40.4">lrow2</text>
<text x="191.4" y="37.8">lcol6</text>
<text x="191.4" y="40.4">lcol7</text>
<text x="168.3" y="42.9">lrow3</text>
<text x="168.3" y="45.5">lrow4</text>
<text x="191.4" y="42.9">lcol8</text>
<text x="191.4" y="45.5">lcol9</text>
<text x="168.3" y="48">lrow5</text>
<text x="190.2" y="48">lcol10</text>
<text x="190.2" y="50.5">lcol11</text>
<text x="190.2" y="53.1">lcol12</text>
<text x="190.2" y="55.6">lcol13</text>
<text x="190.2" y="58.2">lcol14</text>
<text x="166.4" y="67.9">leds.sch</text>
<text x="181" y="98.8">row1</text>
<text x="181" y="101.3">row2</text>
<text x="181" y="103.9">row3</text>
<text x="181" y="106.4">row4</text>
<text x="181" y="109">row5</text>
<text x="181" y="116.6">col1</text>
<text x="181" y="119.1">col2</text>
<text x="181" y="121.7">col3</text>
<text x="181" y="124.2">col4</text>
<text x="181" y="126.7">col5</text>
<text x="181" y="129.3">col6</text>
<text x="181" y="131.8">col7</text>
<text x="181" y="134.4">col8</text>
<text x="181" y="136.9">col9</text>
<text x="181" y="139.4">col10</text>
<text x="181" y="142">col11</text>
<text x="181" y="144.5">col12</text>
<text x="181" y="147.1">col13</text>
<text x="181" y="149.6">col14</text>
<text x="181" y="156">CAPS_LED</text>
<text x="179.1" y="160.6">matrix.sch</text>
</g>
<g font-size="2.1" fill="#0000c2">
<text x="251.5" y="33.7">Backlight expansion</text>
<text x="251.5" y="35.8">connector (top)</text>
<text x="257.8" y="145.4">Universal expansion</text>
<text x="257.8" y="147.6">connector (bottom)</text>
</g>
<g font-size="2.1">
<text x="170.2" y="77.5">row1</text>
<text x="170.2" y="80">row2</text>
<text x="170.2" y="82.5">row3</text>
<text x="149.4" y="87.6">col9</text>
<text x="170.2" y="85.1">row4</text>
<text x="170.2" y="87.6">row5</text>
<text x="148.2" y="92.7">col10</text>
<text x="148.2" y="95.2">col11</text>
<text x="149.4" y="90.2">col6</text>
<text x="148.2" y="97.8">col14</text>
<text x="148.8" y="100.3">caps</text>
<text x="170.2" y="97.8">row1</text>
<text x="170.2" y="100.3">row2</text>
<text x="149.4" y="102.9">col8</text>
<text x="170.2" y="102.9">row3</text>
<text x="170.2" y="105.4">row4</text>
<text x="170.2" y="107.9">row5</text>
<text x="149.4" y="110.5">col4</text>
<text x="149.4" y="113">col5</text>
<text x="148.2" y="118.1">col12</text>
<text x="170.2" y="115.6">col1</text>
<text x="170.2" y="118.1">col2</text>
<text x="148.2" y="120.6">col13</text>
<text x="148.7" y="123.2">row5</text>
<text x="149.4" y="125.7">col7</text>
<text x="170.2" y="120.6">col3</text>
<text x="170.2" y="123.2">col4</text>
<text x="170.2" y="125.7">col5</text>
<text x="148.7" y="130.8">row3</text>
<text x="148.7" y="128.3">row4</text>
<text x="170.2" y="128.3">col6</text>
<text x="170.2" y="130.8">col7</text>
<text x="148.7" y="135.9">row1</text>
<text x="148.7" y="133.3">row2</text>
<text x="170.2" y="133.3">col8</text>
<text x="170.2" y="135.9">col9</text>
<text x="149.4" y="143.5">col3</text>
<text x="170.2" y="138.4">col10</text>
<text x="170.2" y="141">col11</text>
<text x="170.2" y="143.5">col12</text>
<text x="170.2" y="146">col13</text>
<text x="170.2" y="148.6">col14</text>
<text x="170.2" y="154.9">caps</text>
<text x="149.4" y="158.7">col2</text>
<text x="149.4" y="161.3">col1</text>
</g>
<g font-size="2.1" fill="#840000">
<text x="24.9" y="151.1" transform="rotate(-90 24.9 151.1)">USB</text>
<text x="178" y="184">Sheet: /</text>
<text x="178" y="181">komar</text>
<text x="262" y="181">CC-BY-SA 3.0</text>
<text x="178" y="186.7">File: keyboard.sch</text>
<text x="178" y="196.9">KiCad E.D.A. kicad 4.0.2-stable</text>
<text x="178" y="194.1">Size: A4</text>
<text x="200" y="194.1">Date: 2016-06-02</text>
<text x="263" y="194.1">Rev: C</text>
<text x="263" y="196.9">Id: 1/3</text>
</g>
<g font-size="1.8" fill="#840000">
<text x="35" y="11.9">1</text>
<text x="85" y="11.9">2</text>
<text x="135" y="11.9">3</text>
<text x="185" y="11.9">4</text>
<text x="235" y="11.9">5</text>
<text x="285" y="11.9">6</text>
<text x="10.4" y="35.9">A</text>
<text x="285.4" y="35.9">A</text>
<text x="10.4" y="85.9">B</text>
<text x="285.4" y="85.9">B</text>
<text x="10.4" y="135.9">C</text>
<text x="285.4" y="135.9">C</text>
<text x="31.3" y="143.5">1</text>
<text x="31.3" y="146">2</text>
<text x="31.3" y="148.6">3</text>
<text x="31.3" y="151.1">4</text>
<text x="31.3" y="153.7">5</text>
<text x="10.4" y="185.9">D</text>
<text x="285.4" y="185.9">D</text>
<text x="35" y="199.9">1</text>
<text x="85" y="199.9">2</text>
<text x="135" y="199.9">3</text>
<text x="185" y="199.9">4</text>
<text x="235" y="199.9">5</text>
<text x="285" y="199.9">6</text>
</g>
<g font-size="1.8" fill="#008484">
<text x="65.3" y="29.7" transform="rotate(-90 65.3 29.7)">10k</text>
<text x="67.4" y="29.3" transform="rotate(-90 67.4 29.3)">R5</text>
<text x="21.7" y="31.3">C8</text>
<text x="29.3" y="31.3">C4</text>
<text x="37" y="31.3">C5</text>
<text x="44.6" y="31.3">C6</text>
<text x="52.2" y="31.3">C7</text>
<text x="21.7" y="36.4">1u</text>
<text x="29.6" y="36.4">100n</text>
<text x="37.2" y="36.4">100n</text>
<text x="44.8" y="36.4">100n</text>
<text x="52.5" y="36.4">100n</text>
<text x="248.6" y="58.6">R12</text>
<text x="259.8" y="58.1">LED</text>
<text x="249.6" y="60.6">R</text>
<text x="259.8" y="65.7">LED</text>
<text x="277.2" y="60.6">DF3</text>
<text x="247.3" y="71.3">R15</text>
<text x="259.8" y="70.8">LED</text>
<text x="259.8" y="68.3">LED</text>
<text x="277.5" y="70.8">DF231</text>
<text x="277.5" y="68.3">DF232</text>
<text x="29.4" y="74.1">S0</text>
<text x="35.5" y="76.7">DTSM-6</text>
<text x="247.3" y="77.7">R14</text>
<text x="248.3" y="73.3">R</text>
<text x="259.8" y="77.2">LED</text>
<text x="259.8" y="74.6">LED</text>
<text x="277.4" y="73.3">DF23</text>
<text x="277.5" y="77.2">DF221</text>
<text x="75.1" y="78.1">IC1</text>
<text x="248.3" y="79.7">R</text>
<text x="259.8" y="83.5">LED</text>
<text x="259.8" y="81">LED</text>
<text x="277.4" y="79.7">DF22</text>
<text x="277.5" y="83.5">DF211</text>
<text x="247.3" y="84">R13</text>
<text x="248.3" y="86">R</text>
<text x="259.8" y="89.9">LED</text>
<text x="259.8" y="87.3">LED</text>
<text x="277.4" y="86">DF21</text>
<text x="277.5" y="89.9">DF201</text>
<text x="247.3" y="90.4">R11</text>
<text x="248.3" y="92.4">R</text>
<text x="277.4" y="92.4">DF20</text>
<text x="247.3" y="98">R10</text>
<text x="248.3" y="100">R</text>
<text x="259.8" y="97.5">LED</text>
<text x="259.8" y="100">LED</text>
<text x="277.4" y="100">DF10</text>
<text x="259.8" y="107.6">LED</text>
<text x="277.4" y="102.6">DF11</text>
<text x="40.8" y="108.8">C1</text>
<text x="40.9" y="113.8">22p</text>
<text x="63.6" y="108.8">C2</text>
<text x="63.8" y="113.8">22p</text>
<text x="247.8" y="113.2">R7</text>
<text x="247.8" y="108.1">R6</text>
<text x="248.3" y="110.2">R</text>
<text x="259.8" y="112.7">LED</text>
<text x="276.7" y="110.2">DW1</text>
<text x="247.8" y="118.3">R8</text>
<text x="248.3" y="115.3">R</text>
<text x="259.8" y="117.8">LED</text>
<text x="276.7" y="115.3">DW2</text>
<text x="247.8" y="123.4">R9</text>
<text x="248.3" y="125.4">R</text>
<text x="248.3" y="120.3">R</text>
<text x="259.8" y="122.9">LED</text>
<text x="276.7" y="125.4">DW4</text>
<text x="276.7" y="120.3">DW3</text>
<text x="23.3" y="144.4">VBUS</text>
<text x="25.9" y="149.5">D+</text>
<text x="45.9" y="144.3">R1</text>
<text x="48.6" y="149.4">22</text>
<text x="48.6" y="146.9">22</text>
<text x="24.3" y="154.6">GND</text>
<text x="26.4" y="152">ID</text>
<text x="45.9" y="151.9">R2</text>
<text x="101.7" y="172.8">ATMEGA32U4</text>
<text x="61.1" y="174.8">C3</text>
<text x="61.1" y="179.9">1u</text>
<text x="140.3" y="185.9" transform="rotate(-90 140.3 185.9)">10k</text>
<text x="142.3" y="185.5" transform="rotate(-90 142.3 185.5)">R3</text>
</g>
<g font-size="1.8">
<text x="231.1" y="26.7">GPIO0</text>
<text x="231.1" y="29.2">GPIO1</text>
<text x="81.3" y="35.6">SCK</text>
<text x="81.3" y="33">MISO</text>
<text x="125.7" y="35.6">MOSI</text>
<text x="231.1" y="31.7">GPIO2</text>
<text x="231.1" y="34.3">GPIO3</text>
<text x="81.3" y="38.1">RES</text>
<text x="231.1" y="59.7">GPIO1</text>
<text x="231.1" y="91.4">GPIO3</text>
<text x="126.3" y="100.3">MOSI</text>
<text x="126.3" y="97.8">MISO</text>
<text x="138.4" y="100.3">MOSI</text>
<text x="138.4" y="97.8">MISO</text>
<text x="231.1" y="99.1">GPIO2</text>
<text x="127.1" y="102.9">SCK</text>
<text x="138.4" y="102.9">SCK</text>
<text x="231.1" y="124.5">GPIO0</text>
<text x="231.1" y="135.9">GPIO0</text>
<text x="231.1" y="138.4">GPIO1</text>
<text x="231.1" y="141">GPIO2</text>
<text x="231.1" y="143.5">GPIO3</text>
<text x="125.4" y="148.6">GPIO0</text>
<text x="125.4" y="151.1">GPIO1</text>
<text x="125.4" y="153.7">GPIO2</text>
<text x="125.4" y="156.2">GPIO3</text>
</g>
<g font-size="1.4" fill="#008484">
<text x="213.1" y="24.8">P23</text>
<text x="213.1" y="27.4">P24</text>
<text x="213.1" y="29.9">P25</text>
<text x="246.1" y="24.8">P37</text>
<text x="246.1" y="27.4">P38</text>
<text x="246.1" y="29.9">P39</text>
<text x="99.9" y="33.7">P1</text>
<text x="106.6" y="33.9">P2</text>
<text x="213.1" y="32.4">P26</text>
<text x="213.1" y="35">P27</text>
<text x="246.1" y="32.4">P40</text>
<text x="246.1" y="35">P41</text>
<text x="99.9" y="36.2">P3</text>
<text x="99.9" y="38.8">P5</text>
<text x="106.6" y="36.4">P4</text>
<text x="106.6" y="38.9">P6</text>
<text x="148.9" y="37.7">P18</text>
<text x="148.9" y="40.2">P19</text>
<text x="213.1" y="37.5">P28</text>
<text x="213.1" y="40.1">P29</text>
<text x="246.1" y="37.5">P42</text>
<text x="148.9" y="42.7">P20</text>
<text x="148.9" y="45.3">P21</text>
<text x="148.9" y="47.8">P22</text>
<text x="213.1" y="42.6">P30</text>
<text x="213.1" y="45.1">P31</text>
<text x="213.1" y="47.7">P32</text>
<text x="213.1" y="50.2">P33</text>
<text x="213.1" y="52.8">P34</text>
<text x="213.1" y="55.3">P35</text>
<text x="213.1" y="57.8">P36</text>
<text x="30.2" y="82">1</text>
<text x="32.5" y="82">3</text>
<text x="75.9" y="82">RESET</text>
<text x="90.7" y="83" transform="rotate(-90 90.7 83)">VCC</text>
<text x="93.2" y="83" transform="rotate(-90 93.2 83)">VCC</text>
<text x="190.2" y="78.2">P11</text>
<text x="190.2" y="80.7">P12</text>
<text x="190.2" y="83.2">P13</text>
<text x="30.2" y="84.6">2</text>
<text x="32.5" y="84.6">4</text>
<text x="94" y="88.4">(PCINT7/OC0A/OC1C/RTS)PB7</text>
<text x="98.3" y="84" transform="rotate(-90 98.3 84)">AVCC</text>
<text x="100.8" y="84" transform="rotate(-90 100.8 84)">AVCC</text>
<text x="190.2" y="85.8">P14</text>
<text x="190.2" y="88.3">P15</text>
<text x="75.9" y="92.2">XTAL2</text>
<text x="92.2" y="90.9">(PCINT6/OC1B/OC4B/ADC13)PB6</text>
<text x="92.2" y="93.5">(PCINT5/OC1A/OC4B/ADC12)PB5</text>
<text x="98.3" y="98.5">(PDO/PCINT3/MISO)PB3</text>
<text x="99.1" y="101.1">(PDI/PCINT2/MOSI)PB2</text>
<text x="100.8" y="96">(PCINT4/ADC11)PB4</text>
<text x="75.9" y="102.4">XTAL1</text>
<text x="101.6" y="103.6">(PCINT1/SCLK)PB1</text>
<text x="103.6" y="106.2">(SS/PCINT0)PB0</text>
<text x="99.3" y="111.2">(ICP3/CLK0/OC4A)PC7</text>
<text x="102.6" y="113.8">(OC3A/OC4A)PC6</text>
<text x="99.8" y="118.9">(T0/OC4D/ADC10)PD7</text>
<text x="100.6" y="121.4">(T1/OC4D/ADC9)PD6</text>
<text x="103.9" y="123.9">(XCK1/CTS)PD5</text>
<text x="75.9" y="130.3">AREF</text>
<text x="103.5" y="126.5">(ICP1/ADC8)PD4</text>
<text x="103.6" y="131.6">(RXD1/INT2)PD2</text>
<text x="103.8" y="129">(TXD1/INT3)PD3</text>
<text x="100.3" y="136.6">(OC0B/SCL/INT0)PD0</text>
<text x="104.4" y="134.1">(SDA/INT1)PD1</text>
<text x="251.1" y="136.6">P7</text>
<text x="75.9" y="141.7">UVcc</text>
<text x="107.6" y="141.7">(HWB)PE2</text>
<text x="251.1" y="139.1">P8</text>
<text x="251.1" y="141.7">P9</text>
<text x="75.9" y="149.3">D+</text>
<text x="104.2" y="144.3">(INT6/AIN0)PE6</text>
<text x="104.5" y="149.3">(ADC7/TDI)PF7</text>
<text x="251.2" y="144.2">P10</text>
<text x="251.2" y="146.7">P16</text>
<text x="251.2" y="149.3">P17</text>
<text x="75.9" y="154.4">VBus</text>
<text x="103.8" y="151.9">(ADC6/TDO)PF6</text>
<text x="103.8" y="154.4">(ADC5/TMS)PF5</text>
<text x="75.9" y="157">Ucap</text>
<text x="103.9" y="157">(ADC4/TCK)PF4</text>
<text x="107.2" y="159.5">(ADC1)PF1</text>
<text x="75.9" y="162">UGnd</text>
<text x="107.2" y="162">(ADC0)PF0</text>
<text x="91.9" y="169.4" transform="rotate(-90 91.9 169.4)">GND</text>
<text x="94.5" y="169.4" transform="rotate(-90 94.5 169.4)">GND</text>
<text x="97" y="169.4" transform="rotate(-90 97 169.4)">GND</text>
<text x="99.6" y="169.4" transform="rotate(-90 99.6 169.4)">GND</text>
</g>
<g font-size="1.4" fill="#840000">
<text x="261.9" y="59.7">2</text>
<text x="268.2" y="59.7">1</text>
<text x="261.9" y="69.8">2</text>
<text x="261.9" y="67.3">2</text>
<text x="268.2" y="69.8">1</text>
<text x="268.2" y="67.3">1</text>
<text x="89.9" y="77.2" transform="rotate(-90 89.9 77.2)">14</text>
<text x="92.5" y="77.2" transform="rotate(-90 92.5 77.2)">34</text>
<text x="97.5" y="77.2" transform="rotate(-90 97.5 77.2)">44</text>
<text x="100.1" y="77.2" transform="rotate(-90 100.1 77.2)">24</text>
<text x="261.9" y="72.4">2</text>
<text x="261.9" y="76.2">2</text>
<text x="268.2" y="72.4">1</text>
<text x="268.2" y="76.2">1</text>
<text x="27.6" y="81.3">1</text>
<text x="27.6" y="83.8">2</text>
<text x="35.2" y="81.3">3</text>
<text x="35.2" y="83.8">4</text>
<text x="71.6" y="81.3">13</text>
<text x="261.9" y="78.7">2</text>
<text x="261.9" y="82.5">2</text>
<text x="268.2" y="78.7">1</text>
<text x="268.2" y="82.5">1</text>
<text x="117.3" y="87.6">12</text>
<text x="261.9" y="85.1">2</text>
<text x="261.9" y="88.9">2</text>
<text x="268.2" y="85.1">1</text>
<text x="268.2" y="88.9">1</text>
<text x="71.6" y="91.4">16</text>
<text x="117.3" y="90.2">30</text>
<text x="117.3" y="95.2">28</text>
<text x="117.3" y="92.7">29</text>
<text x="261.9" y="91.4">2</text>
<text x="268.2" y="91.4">1</text>
<text x="71.6" y="101.6">17</text>
<text x="117.3" y="100.3">10</text>
<text x="117.3" y="97.8">11</text>
<text x="261.9" y="99.1">2</text>
<text x="261.9" y="101.6">2</text>
<text x="268.2" y="99.1">1</text>
<text x="268.2" y="101.6">1</text>
<text x="117.7" y="105.4">8</text>
<text x="117.7" y="102.9">9</text>
<text x="117.3" y="113">31</text>
<text x="117.3" y="110.5">32</text>
<text x="261.9" y="109.2">2</text>
<text x="268.2" y="109.2">1</text>
<text x="117.3" y="118.1">27</text>
<text x="261.9" y="119.4">2</text>
<text x="261.9" y="114.3">2</text>
<text x="268.2" y="119.4">1</text>
<text x="268.2" y="114.3">1</text>
<text x="117.3" y="123.2">22</text>
<text x="117.3" y="125.7">25</text>
<text x="117.3" y="120.6">26</text>
<text x="261.9" y="124.5">2</text>
<text x="268.2" y="124.5">1</text>
<text x="71.6" y="129.5">42</text>
<text x="117.3" y="130.8">20</text>
<text x="117.3" y="128.3">21</text>
<text x="117.3" y="135.9">18</text>
<text x="117.3" y="133.3">19</text>
<text x="72" y="141">2</text>
<text x="117.3" y="141">33</text>
<text x="117.7" y="143.5">1</text>
<text x="72" y="146">3</text>
<text x="72" y="148.6">4</text>
<text x="117.3" y="148.6">36</text>
<text x="72" y="153.7">7</text>
<text x="117.3" y="151.1">37</text>
<text x="117.3" y="153.7">38</text>
<text x="72" y="161.3">5</text>
<text x="72" y="156.2">6</text>
<text x="117.3" y="158.7">40</text>
<text x="117.3" y="161.3">41</text>
<text x="117.3" y="156.2">39</text>
<text x="91.2" y="173.8" transform="rotate(-90 91.2 173.8)">43</text>
<text x="93.7" y="173.8" transform="rotate(-90 93.7 173.8)">35</text>
<text x="96.3" y="173.8" transform="rotate(-90 96.3 173.8)">23</text>
<text x="98.8" y="173.8" transform="rotate(-90 98.8 173.8)">15</text>
</g>
<g font-size="1.1" fill="#008484">
<text x="19.2" y="15.8">VCC</text>
<text x="63.7" y="17.1">VCC</text>
<text x="236.4" y="17.1">VCC</text>
<text x="118.3" y="24.7">VCC</text>
<text x="274.5" y="50.1">VCC</text>
<text x="89.1" y="55.2">VCC VCC</text>
<text x="96.7" y="55.2">VCC VCC</text>
<text x="37" y="136.5">VCC</text>
<text x="64.9" y="136.5">VCC</text>
<text x="222.4" y="133.9">VCC</text>
</g>
</svg>
